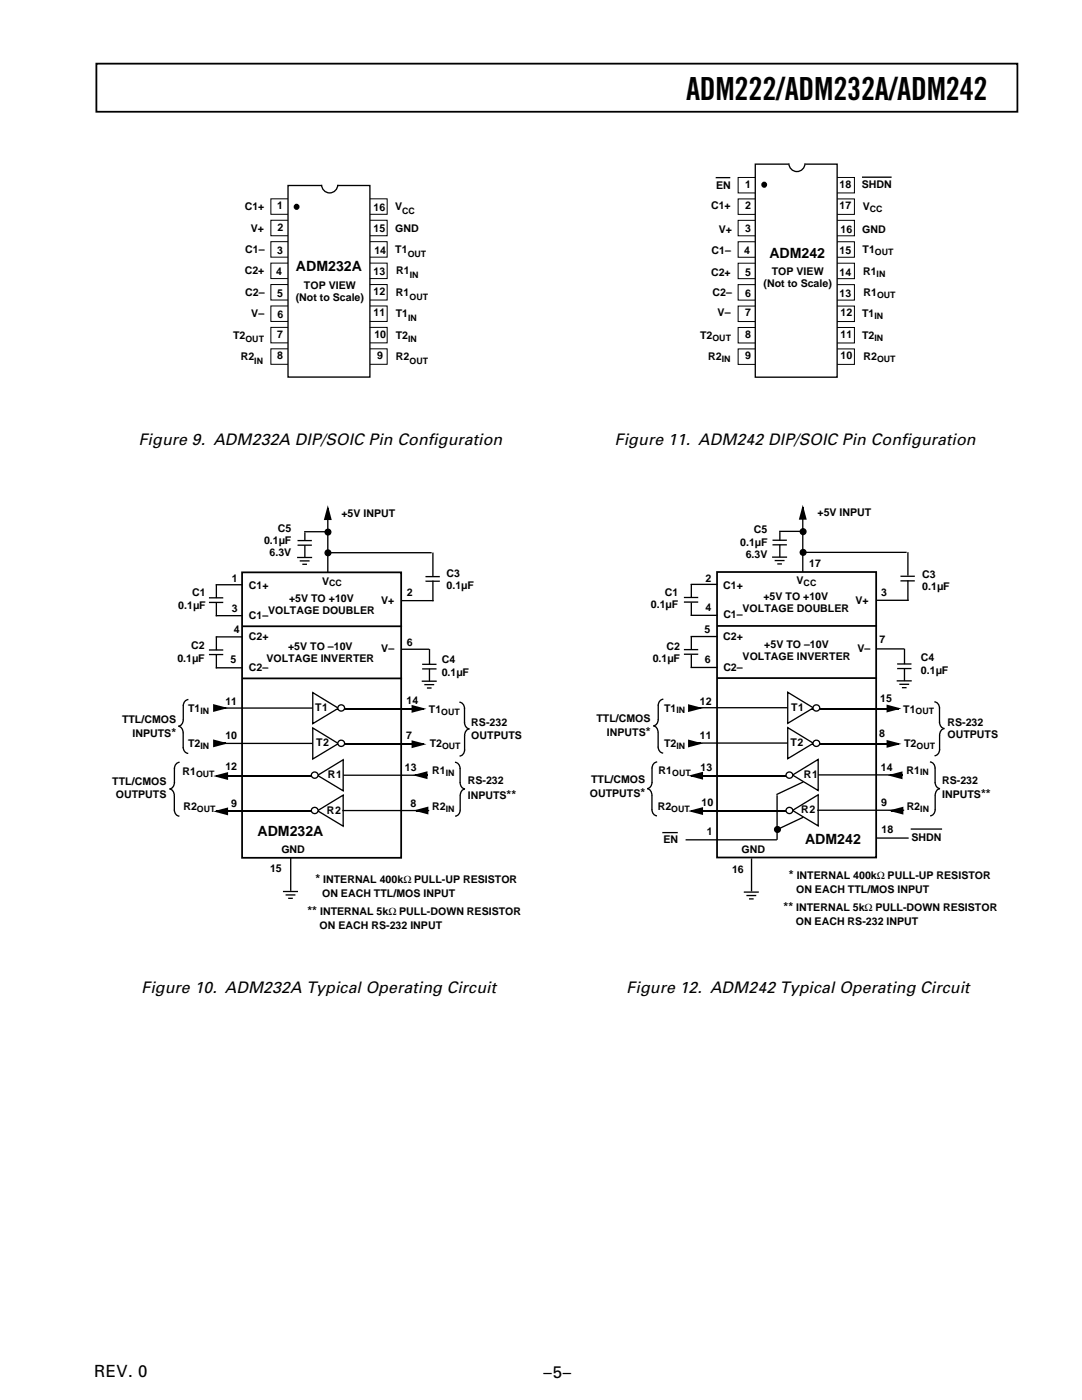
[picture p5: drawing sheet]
<svg xmlns="http://www.w3.org/2000/svg" width="216mm" height="279mm" viewBox="0 0 216 279" stroke-linecap="round" stroke-linejoin="round" font-family="sans-serif">
<path d="M19.2 12.7h183.8v9.6h-183.8z" fill="none" stroke="#000" stroke-width=".36"/>
<path d="M147.3 39.7h23.2v3.1h-23.2zM147.3 35.4h23.2v3.1h-23.2zM147.3 56.8h23.2v3.1h-23.2zM147.3 52.5h23.2v3.1h-23.2zM147.3 48.2h23.2v3.1h-23.2zM147.3 44h23.2v3.1h-23.2zM147.3 61.1h23.2v3.1h-23.2zM147.3 65.4h23.2v3h-23.2zM147.3 69.6h23.2v3.1h-23.2z" fill="none" stroke="#000" stroke-width=".2"/>
<path d="M150.7 32.8h16.3v42.5h-16.3z" fill="#fff" stroke="#000" stroke-width=".26"/>
<circle cx="152.5" cy="36.9" r=".42" fill="#000" stroke="#000" stroke-width=".35"/>
<path d="M157.5 32.2h3.1v1h-3.1z" fill="#fff" stroke="#fff" stroke-width=".2"/>
<path d="M157.4 32.6a1.61 1.61 0 0 0 1.6 1.6 1.61 1.61 0 0 0 1.6-1.6" fill="none" stroke="#000" stroke-width=".26"/>
<g fill="#000">
<path d="M142.9 35.3h2.7v.3h-2.7zM145.6 35.3h.1v.3h-.1zM142.8 35.3h.1v.3h-.1z"/>
<path d="M172.1 35.2h5.7v.3h-5.7zM177.8 35.2h.1v.3h-.1zM172 35.2h.1v.3h-.1z"/>
</g>
<path d="M54 39.7h23.3v3.1h-23.3zM54 44h23.3v3h-23.3zM54 56.8h23.3v3.1h-23.3zM54 52.5h23.3v3.1h-23.3zM54 48.2h23.3v3.1h-23.3zM54 61.1h23.3v3.1h-23.3zM54 65.3h23.3v3.1h-23.3zM54 69.6h23.3v3.1h-23.3z" fill="none" stroke="#000" stroke-width=".2"/>
<path d="M57.5 37h16.3v38.3h-16.3z" fill="#fff" stroke="#000" stroke-width=".26"/>
<circle cx="59.2" cy="41.3" r=".42" fill="#000" stroke="#000" stroke-width=".35"/>
<path d="M64.2 36.5h3.1v1h-3.1z" fill="#fff" stroke="#fff" stroke-width=".2"/>
<path d="M64.2 36.9a1.61 1.61 0 0 0 1.6 1.6 1.61 1.61 0 0 0 1.6-1.6" fill="none" stroke="#000" stroke-width=".26"/>
<path d="M143.1 114.2h31.7v56.9h-31.7z" fill="#fff" stroke="#000" stroke-width=".35"/>
<g fill="#000">
<path d="M176.9 140.6l3 .8-3 .8z"/>
<path d="M179.8 114.9h2.6v.2h-2.6zM182.4 114.9h.1v.2h-.1zM179.7 114.9h.1v.2h-.1z"/>
<path d="M179.8 115.8h2.6v.3h-2.6zM182.4 115.8h.1v.3h-.1zM179.7 115.8h.1v.3h-.1z"/>
<path d="M181 115.9h.3v3.9h-.3zM181 119.8h.3v.1h-.3zM181 115.8h.3v.1h-.3z"/>
<path d="M181 110.3h.3v4.4h-.3zM181 110.2h.3v.1h-.3zM181 114.7h.3v.2h-.3z"/>
</g>
<path d="M161.4 141.4h18" fill="none" stroke="#000" stroke-width=".26"/>
<g fill="#fff" stroke="#000" stroke-width=".26">
<path d="M157.2 138.2l5.1 3.1-5.1 3.1z"/>
<circle cx="162.9" cy="141.3" r=".64"/>
</g>
<g fill="#000">
<path d="M176.9 147.7l3 .8-3 .7z"/>
<path d="M154.2 111.1h2.7v.2h-2.7zM156.9 111.1h.2v.2h-.2zM154.1 111.1h.1v.2h-.1z"/>
<path d="M154.3 107.7h2.6v.2h-2.6zM156.9 107.7h.1v.2h-.1zM154.1 107.7h.2v.2h-.2z"/>
<path d="M154.3 108.6h2.6v.3h-2.6zM156.9 108.6h.1v.3h-.1zM154.1 108.6h.2v.3h-.2z"/>
<path d="M155.6 105.9h4.4v.3h-4.4zM160 105.9h.1v.3h-.1zM155.5 105.9h.1v.3h-.1z"/>
<path d="M155.5 108.8h.2v2.3h-.2zM155.5 108.7h.2v.1h-.2zM155.5 111.1h.2v.1h-.2z"/>
<path d="M155.5 106.3h.2v1.4h-.2zM155.5 106.2h.2v.1h-.2zM155.5 107.7h.2v.2h-.2z"/>
<path d="M155.2 112.4h.7v.3h-.7zM155.1 112.4h.1v.3h-.1zM155.9 112.4h.1v.3h-.1z"/>
<path d="M154.7 111.7h1.7v.3h-1.7zM154.6 111.7h.1v.3h-.1zM156.4 111.7h.1v.3h-.1z"/>
<path d="M160.1 103h.2v11h-.2zM160.1 114h.2v.1h-.2zM160.1 102.9h.2v.1h-.2z"/>
<path d="M160.8 110.1h20v.3h-20zM180.8 110.1h.1v.3h-.1zM160.7 110.1h.1v.3h-.1z"/>
<path d="M138.4 141.1h18.6v.3h-18.6zM157 141.1h.2v.3h-.2zM138.3 141.1h.1v.3h-.1z"/>
</g>
<g fill="#000" stroke="#000" stroke-width=".26">
<circle cx="160.2" cy="106.1" r=".57"/>
<circle cx="160.2" cy="110.2" r=".57"/>
</g>
<path d="M161.4 148.5h18" fill="none" stroke="#000" stroke-width=".26"/>
<g fill="#fff" stroke="#000" stroke-width=".26">
<path d="M157.2 145.2l5.1 3.1-5.1 3.1z"/>
<circle cx="162.9" cy="148.4" r=".64"/>
</g>
<g fill="#000">
<path d="M137.3 154.8l3-.8v1.6z"/>
<path d="M138.4 148.2h18.6v.2h-18.6zM157 148.2h.2v.2h-.2zM138.3 148.2h.1v.2h-.1z"/>
</g>
<path d="M137.8 154.8h19.1" fill="none" stroke="#000" stroke-width=".26"/>
<g fill="#fff" stroke="#000" stroke-width=".26">
<path d="M158.1 154.7l5.2-3.1v6.2z"/>
<circle cx="157.5" cy="154.7" r=".64"/>
</g>
<g fill="#000">
<path d="M137.3 161.9l3-.8v1.6z"/>
<path d="M163.4 154.5h16.5v.3h-16.5zM163.3 154.5h.1v.3h-.1zM179.9 154.5h.2v.3h-.2z"/>
</g>
<path d="M137.8 161.9h19.1" fill="none" stroke="#000" stroke-width=".26"/>
<g fill="#fff" stroke="#000" stroke-width=".26">
<path d="M158.1 161.7l5.2-3.1v6.2z"/>
<circle cx="157.5" cy="161.7" r=".64"/>
</g>
<g fill="#000">
<path d="M160.2 100.8l.8 2.9h-1.6zM137.3 140.5l3 .8-3 .8zM137.3 147.6l3 .8-3 .8zM177.1 154.7l3-.8v1.6zM177.3 161.8l3-.8v1.6z"/>
<path d="M136.6 119.1h2.6v.3h-2.6zM139.2 119.1h.1v.3h-.1zM136.5 119.1h.1v.3h-.1z"/>
<path d="M138 116.5h5.1v.3h-5.1zM143.1 116.5h.1v.3h-.1zM137.8 116.5h.2v.3h-.2z"/>
<path d="M137.8 116.7h.3v2.5h-.3zM137.8 116.6h.3v.1h-.3zM137.8 119.2h.3v.1h-.3z"/>
<path d="M175 119.7h6.2v.2h-6.2zM181.2 119.7h.1v.2h-.1zM174.9 119.7h.1v.2h-.1z"/>
<path d="M136.6 120h2.6v.3h-2.6zM139.2 120h.1v.3h-.1zM136.5 120h.1v.3h-.1z"/>
<path d="M136.6 129.5h2.6v.3h-2.6zM139.2 129.5h.1v.3h-.1zM136.5 129.5h.1v.3h-.1z"/>
<path d="M136.6 130.4h2.6v.3h-2.6zM139.2 130.4h.1v.3h-.1zM136.5 130.4h.1v.3h-.1z"/>
<path d="M137.8 120.4h.3v2.4h-.3zM137.8 122.8h.3v.1h-.3zM137.8 120.2h.3v.2h-.3z"/>
<path d="M137.8 130.8h.3v2.4h-.3zM137.8 133.2h.3v.1h-.3zM137.8 130.6h.3v.2h-.3z"/>
<path d="M138 122.7h5.1v.2h-5.1zM143.1 122.7h.1v.2h-.1zM137.8 122.7h.2v.2h-.2z"/>
<path d="M138 133.1h5.1v.2h-5.1zM143.1 133.1h.1v.2h-.1zM137.8 133.1h.2v.2h-.2z"/>
<path d="M138 126.9h5.1v.3h-5.1zM143.1 126.9h.1v.3h-.1zM137.8 126.9h.2v.3h-.2z"/>
<path d="M137.8 127.1h.3v2.5h-.3zM137.8 127h.3v.1h-.3zM137.8 129.6h.3v.1h-.3z"/>
<path d="M143.3 124.7h31.5v.4h-31.5zM174.8 124.7h.2v.4h-.2zM143.1 124.7h.2v.4h-.2z"/>
<path d="M143.3 135.1h31.5v.4h-31.5zM174.8 135.1h.2v.4h-.2zM143.1 135.1h.2v.4h-.2z"/>
<path d="M175 129.4h5.3v.2h-5.3zM180.3 129.4h.1v.2h-.1zM174.9 129.4h.1v.2h-.1z"/>
<path d="M179.1 135.7h2.7v.3h-2.7zM181.8 135.7h.1v.3h-.1zM178.9 135.7h.2v.3h-.2z"/>
<path d="M179.1 132.4h2.6v.2h-2.6zM181.7 132.4h.2v.2h-.2zM179 132.4h.1v.2h-.1z"/>
<path d="M179.1 133.3h2.6v.3h-2.6zM181.7 133.3h.2v.3h-.2zM179 133.3h.1v.3h-.1z"/>
<path d="M180.3 133.5h.3v2.3h-.3zM180.3 133.4h.3v.1h-.3zM180.3 135.8h.3v.1h-.3z"/>
<path d="M180.3 129.6h.3v2.8h-.3zM180.3 129.5h.3v.1h-.3zM180.3 132.4h.3v.2h-.3z"/>
<path d="M180.1 137.1h.7v.3h-.7zM180 137.1h.1v.3h-.1zM180.8 137.1h.1v.3h-.1z"/>
<path d="M179.6 136.4h1.7v.3h-1.7zM179.4 136.4h.2v.3h-.2zM181.3 136.4h.1v.3h-.1z"/>
<path d="M130 153.3h.2v2.8h-.2zM130 153.2h.2v.1h-.2zM130 156.1h.2v.1h-.2z"/>
<path d="M131.2 146.3h.3v2.7h-.3zM131.2 146.2h.3v.1h-.3zM131.2 149h.3v.2h-.3z"/>
<path d="M131.2 140.8h.3v2.7h-.3zM131.2 140.7h.3v.1h-.3zM131.2 143.5h.3v.2h-.3z"/>
<path d="M155 158.4l5.1-2.4 .1 .2-5.1 2.4zM160.1 156l.1-.1 .1 .3h-.1zM154.9 158.5l.1-.1 .1 .2-.1 .1z"/>
<path d="M186.5 153.3h.2v2.8h-.2zM186.5 153.2h.2v.1h-.2zM186.5 156.1h.2v.1h-.2z"/>
<path d="M187.3 141.3h.3v2.8h-.3zM187.3 141.2h.3v.1h-.3zM187.3 144.1h.3v.1h-.3z"/>
<path d="M187.4 146.8h.2v2.8h-.2zM187.4 146.7h.2v.1h-.2zM187.4 149.6h.2v.1h-.2z"/>
<path d="M130 158.8h.2v2.7h-.2zM130 158.7h.2v.1h-.2zM130 161.5h.2v.2h-.2z"/>
<path d="M132.3 166h2.8v.3h-2.8zM135.1 166h.1v.3h-.1zM132.2 166h.1v.3h-.1z"/>
<path d="M136.9 167.5h18v.2h-18zM154.9 167.5h.1v.2h-.1zM136.8 167.5h.1v.2h-.1z"/>
<path d="M148.5 177.9h2.8v.3h-2.8zM151.3 177.9h.1v.3h-.1zM148.4 177.9h.1v.3h-.1z"/>
<path d="M149.8 171.4h.3v6.4h-.3zM149.8 171.3h.3v.1h-.3zM149.8 177.8h.3v.1h-.3z"/>
<path d="M149.6 179.3h.7v.2h-.7zM149.5 179.3h.1v.2h-.1zM150.3 179.3h.1v.2h-.1z"/>
<path d="M149.1 178.6h1.7v.3h-1.7zM148.9 178.6h.2v.3h-.2zM150.8 178.6h.1v.3h-.1z"/>
<path d="M155 165.5l5.1-2.5 .1 .3-5.1 2.4zM160.1 163h.1l.1 .2-.1 .1zM154.9 165.5h.1l.1 .2h-.1z"/>
<path d="M154.9 158.8h.3v8.7h-.3zM154.9 158.7h.3v.1h-.3zM154.9 167.5h.3v.1h-.3z"/>
<path d="M175 167.1h6.2v.3h-6.2zM181.2 167.1h.1v.3h-.1zM174.9 167.1h.1v.3h-.1z"/>
<path d="M163.2 161.6h17.1v.2h-17.1zM163.1 161.6h.1v.2h-.1zM180.3 161.6h.1v.2h-.1z"/>
<path d="M181.9 165.3h5.9v.3h-5.9zM187.8 165.3h.2v.3h-.2zM181.7 165.3h.2v.3h-.2z"/>
<path d="M186.5 158.8h.2v2.7h-.2zM186.5 158.7h.2v.1h-.2zM186.5 161.5h.2v.2h-.2z"/>
</g>
<g fill="none" stroke="#000" stroke-width=".26">
<path d="M160.2 101.2v2.2M132.4 139.5a1.14 1.14 0 0 0-1.1 1.3M129.1 157.4a1.17 1.17 0 0 1 1 1.4M130.1 156.1a1.23 1.23 0 0 1-1 1.3M131.1 152.1a1.14 1.14 0 0 0-1 1.2M131.3 149a1.19 1.19 0 0 0 1 1.3M131.3 143.5a1.23 1.23 0 0 1-1 1.4 1.22 1.22 0 0 1 1 1.3M137.6 141.3h2.2M137.6 148.4h2.2M177.6 154.7h2.5M185.6 152.1a1.14 1.14 0 0 1 1 1.2M186.4 140.1a1.14 1.14 0 0 1 1.1 1.2"/>
<path d="M186.6 156.1a1.23 1.23 0 0 0 1 1.3 1.22 1.22 0 0 0-1 1.4M187.5 144.1a1.23 1.23 0 0 0 1 1.3M187.5 149.6a1.19 1.19 0 0 1-1 1.2M188.4 145.4a1.17 1.17 0 0 0-.9 1.4M130.1 161.5a1.19 1.19 0 0 0 1 1.3M177.8 161.8h2.2M186.6 161.5a1.19 1.19 0 0 1-1 1.3"/>
</g>
<circle cx="155.1" cy="165.5" r=".57" fill="#000" stroke="#000" stroke-width=".26"/>
<path d="M48.3 114.2h31.7v57h-31.7z" fill="#fff" stroke="#000" stroke-width=".35"/>
<g fill="#000">
<path d="M82.1 140.7l3 .8-3 .8z"/>
<path d="M85 114.9h2.6v.3h-2.6zM87.6 114.9h.2v.3h-.2zM84.9 114.9h.1v.3h-.1z"/>
<path d="M85 115.9h2.6v.2h-2.6zM87.6 115.9h.2v.2h-.2zM84.9 115.9h.1v.2h-.1z"/>
<path d="M86.2 116h.3v3.9h-.3zM86.2 119.9h.3v.1h-.3zM86.2 115.9h.3v.1h-.3z"/>
<path d="M86.2 110.4h.3v4.4h-.3zM86.2 110.3h.3v.1h-.3zM86.2 114.8h.3v.1h-.3z"/>
</g>
<path d="M66.6 141.5h18" fill="none" stroke="#000" stroke-width=".26"/>
<g fill="#fff" stroke="#000" stroke-width=".26">
<path d="M62.4 138.2l5.1 3.1-5.1 3.1z"/>
<circle cx="68.1" cy="141.3" r=".64"/>
</g>
<g fill="#000">
<path d="M82.1 147.7l3 .8-3 .8z"/>
<path d="M59.4 111.1h2.7v.3h-2.7zM62.1 111.1h.2v.3h-.2zM59.3 111.1h.1v.3h-.1z"/>
<path d="M59.5 107.8h2.6v.2h-2.6zM62.1 107.8h.1v.2h-.1zM59.4 107.8h.1v.2h-.1z"/>
<path d="M59.5 108.7h2.6v.2h-2.6zM62.1 108.7h.1v.2h-.1zM59.4 108.7h.1v.2h-.1z"/>
<path d="M60.8 106h4.4v.2h-4.4zM65.2 106h.2v.2h-.2zM60.7 106h.1v.2h-.1z"/>
<path d="M60.7 108.9h.3v2.3h-.3zM60.7 108.8h.3v.1h-.3zM60.7 111.2h.3v.1h-.3z"/>
<path d="M60.7 106.4h.3v1.4h-.3zM60.7 106.3h.3v.1h-.3zM60.7 107.8h.3v.1h-.3z"/>
<path d="M60.5 112.5h.6v.2h-.6zM60.3 112.5h.2v.2h-.2zM61.1 112.5h.2v.2h-.2z"/>
<path d="M59.9 111.8h1.7v.3h-1.7zM59.8 111.8h.1v.3h-.1zM61.6 111.8h.2v.3h-.2z"/>
<path d="M65.3 103.1h.2v11h-.2zM65.3 114.1h.2v.1h-.2zM65.3 103h.2v.1h-.2z"/>
<path d="M66.1 110.2h19.9v.2h-19.9zM86 110.2h.1v.2h-.1zM65.9 110.2h.2v.2h-.2z"/>
<path d="M43.6 141.2h18.7v.2h-18.7zM62.3 141.2h.1v.2h-.1zM43.5 141.2h.1v.2h-.1z"/>
</g>
<g fill="#000" stroke="#000" stroke-width=".26">
<circle cx="65.4" cy="106.2" r=".57"/>
<circle cx="65.4" cy="110.3" r=".57"/>
</g>
<path d="M66.6 148.5h18" fill="none" stroke="#000" stroke-width=".26"/>
<g fill="#fff" stroke="#000" stroke-width=".26">
<path d="M62.4 145.3l5.1 3.1-5.1 3.1z"/>
<circle cx="68.1" cy="148.4" r=".64"/>
</g>
<g fill="#000">
<path d="M42.6 154.9l2.9-.8v1.6z"/>
<path d="M43.6 148.2h18.7v.3h-18.7zM62.3 148.2h.1v.3h-.1zM43.5 148.2h.1v.3h-.1z"/>
</g>
<path d="M43 154.9h19.2" fill="none" stroke="#000" stroke-width=".26"/>
<g fill="#fff" stroke="#000" stroke-width=".26">
<path d="M63.4 154.7l5.1-3.1v6.2z"/>
<circle cx="62.8" cy="154.7" r=".64"/>
</g>
<g fill="#000">
<path d="M42.6 161.9l2.9-.8v1.6z"/>
<path d="M68.6 154.6h16.6v.2h-16.6zM68.5 154.6h.1v.2h-.1zM85.2 154.6h.1v.2h-.1z"/>
</g>
<path d="M43 161.9h19.2" fill="none" stroke="#000" stroke-width=".26"/>
<g fill="#fff" stroke="#000" stroke-width=".26">
<path d="M63.4 161.8l5.1-3.1v6.2z"/>
<circle cx="62.8" cy="161.7" r=".64"/>
</g>
<g fill="#000">
<path d="M65.4 100.8l.8 3h-1.6zM42.5 140.5l3 .8-3 .8zM42.5 147.6l3 .8-3 .7zM82.3 154.7l3-.8v1.6zM82.5 161.8l3-.8v1.5z"/>
<path d="M41.8 119.2h2.6v.2h-2.6zM44.4 119.2h.1v.2h-.1zM41.7 119.2h.1v.2h-.1z"/>
<path d="M43.2 116.6h5.1v.2h-5.1zM48.3 116.6h.1v.2h-.1zM43.1 116.6h.1v.2h-.1z"/>
<path d="M43 116.8h.3v2.4h-.3zM43 116.6h.3v.2h-.3zM43 119.2h.3v.2h-.3z"/>
<path d="M41.8 120.1h2.6v.3h-2.6zM44.4 120.1h.1v.3h-.1zM41.7 120.1h.1v.3h-.1z"/>
<path d="M41.8 129.6h2.6v.2h-2.6zM44.4 129.6h.1v.2h-.1zM41.7 129.6h.1v.2h-.1z"/>
<path d="M41.8 130.5h2.6v.3h-2.6zM44.4 130.5h.1v.3h-.1zM41.7 130.5h.1v.3h-.1z"/>
<path d="M43 120.4h.3v2.5h-.3zM43 122.9h.3v.1h-.3zM43 120.3h.3v.1h-.3z"/>
<path d="M43 130.8h.3v2.5h-.3zM43 133.3h.3v.1h-.3zM43 130.7h.3v.1h-.3z"/>
<path d="M43.2 122.7h5.1v.3h-5.1zM48.3 122.7h.1v.3h-.1zM43.1 122.7h.1v.3h-.1z"/>
<path d="M43.2 133.1h5.1v.3h-5.1zM48.3 133.1h.1v.3h-.1zM43.1 133.1h.1v.3h-.1z"/>
<path d="M43.2 127h5.1v.2h-5.1zM48.3 127h.1v.2h-.1zM43.1 127h.1v.2h-.1z"/>
<path d="M43 127.2h.3v2.4h-.3zM43 127h.3v.2h-.3zM43 129.6h.3v.2h-.3z"/>
<path d="M48.5 124.8h31.5v.4h-31.5zM80 124.8h.2v.4h-.2zM48.3 124.8h.2v.4h-.2z"/>
<path d="M48.5 135.2h31.5v.4h-31.5zM80 135.2h.2v.4h-.2zM48.3 135.2h.2v.4h-.2z"/>
<path d="M80.2 129.4h5.3v.3h-5.3zM85.5 129.4h.1v.3h-.1zM80.1 129.4h.1v.3h-.1z"/>
<path d="M80.3 119.7h6.1v.3h-6.1zM86.4 119.7h.1v.3h-.1zM80.1 119.7h.2v.3h-.2z"/>
<path d="M84.3 135.8h2.7v.3h-2.7zM87 135.8h.1v.3h-.1zM84.1 135.8h.2v.3h-.2z"/>
<path d="M84.4 132.4h2.6v.3h-2.6zM87 132.4h.1v.3h-.1zM84.2 132.4h.2v.3h-.2z"/>
<path d="M84.4 133.4h2.6v.2h-2.6zM87 133.4h.1v.2h-.1zM84.2 133.4h.2v.2h-.2z"/>
<path d="M85.6 133.6h.2v2.3h-.2zM85.6 133.4h.2v.2h-.2zM85.6 135.9h.2v.1h-.2z"/>
<path d="M85.6 129.7h.2v2.8h-.2zM85.6 129.5h.2v.2h-.2zM85.6 132.5h.2v.1h-.2z"/>
<path d="M85.3 137.2h.7v.2h-.7zM85.2 137.2h.1v.2h-.1zM86 137.2h.1v.2h-.1z"/>
<path d="M84.8 136.5h1.7v.3h-1.7zM84.7 136.5h.1v.3h-.1zM86.5 136.5h.1v.3h-.1z"/>
<path d="M34.7 153.4h.2v2.7h-.2zM34.7 153.3h.2v.1h-.2zM34.7 156.1h.2v.2h-.2z"/>
<path d="M36.4 146.4h.3v2.7h-.3zM36.4 146.2h.3v.2h-.3zM36.4 149.1h.3v.1h-.3z"/>
<path d="M36.4 140.9h.3v2.7h-.3zM36.4 140.7h.3v.2h-.3zM36.4 143.6h.3v.1h-.3z"/>
<path d="M91.7 153.4h.2v2.7h-.2zM91.7 153.3h.2v.1h-.2zM91.7 156.1h.2v.2h-.2z"/>
<path d="M92.6 141.4h.2v2.7h-.2zM92.6 141.3h.2v.1h-.2zM92.6 144.1h.2v.2h-.2z"/>
<path d="M92.6 146.9h.2v2.7h-.2zM92.6 146.8h.2v.1h-.2zM92.6 149.6h.2v.1h-.2z"/>
<path d="M34.7 158.9h.2v2.7h-.2zM34.7 158.7h.2v.2h-.2zM34.7 161.6h.2v.1h-.2z"/>
<path d="M56.6 177.8h2.7v.3h-2.7zM59.3 177.8h.2v.3h-.2zM56.5 177.8h.1v.3h-.1z"/>
<path d="M57.9 171.3h.2v6.4h-.2zM57.9 171.2h.2v.1h-.2zM57.9 177.7h.2v.1h-.2z"/>
<path d="M57.6 179.1h.7v.3h-.7zM57.5 179.1h.1v.3h-.1zM58.3 179.1h.1v.3h-.1z"/>
<path d="M57.1 178.5h1.7v.2h-1.7zM57 178.5h.1v.2h-.1zM58.8 178.5h.2v.2h-.2z"/>
<path d="M68.4 161.6h17.1v.3h-17.1zM68.3 161.6h.1v.3h-.1zM85.5 161.6h.1v.3h-.1z"/>
<path d="M91.7 158.9h.3v2.7h-.3zM91.7 158.7h.3v.2h-.3zM91.7 161.6h.3v.1h-.3z"/>
</g>
<g fill="none" stroke="#000" stroke-width=".26">
<path d="M65.4 101.3v2.2M37.6 139.6a1.14 1.14 0 0 0-1 1.3M33.8 157.5a1.17 1.17 0 0 1 1 1.3M34.8 156.1a1.23 1.23 0 0 1-1 1.3M35.6 144.9a1.17 1.17 0 0 1 .9 1.4M35.8 152.1a1.14 1.14 0 0 0-1 1.3M36.6 149.1a1.19 1.19 0 0 0 1 1.3M36.6 143.6a1.23 1.23 0 0 1-1 1.3M42.8 141.3h2.2M42.8 148.4h2.2M82.8 154.7h2.5M90.8 152.1a1.14 1.14 0 0 1 1 1.3"/>
<path d="M91.7 140.1a1.14 1.14 0 0 1 1 1.3M91.8 156.1a1.23 1.23 0 0 0 1 1.3M92.7 144.1a1.23 1.23 0 0 0 1 1.4 1.22 1.22 0 0 0-1 1.3M92.7 149.6a1.19 1.19 0 0 1-1 1.3M92.8 157.5a1.17 1.17 0 0 0-1 1.3M34.8 161.6a1.19 1.19 0 0 0 1 1.3M83 161.8h2.2M91.8 161.6a1.19 1.19 0 0 1-1 1.3"/>
</g>
<text font-size="6.3" x="136.9" y="19.9">ADM222/ADM232A/ADM242</text>
<g font-size="3.4">
<text x="18.8" y="274.9">REV. 0</text>
<text x="108.4" y="275">–5–</text>
</g>
<g font-size="3.2">
<text x="27.7" y="88.8">Figure 9. ADM232A DIP/SOIC Pin Configuration</text>
<text x="122.7" y="88.8">Figure 11. ADM242 DIP/SOIC Pin Configuration</text>
<text x="28.2" y="198.2">Figure 10. ADM232A Typical Operating Circuit</text>
<text x="125" y="198.2">Figure 12. ADM242 Typical Operating Circuit</text>
</g>
<g font-size="2.8">
<text x="153.5" y="51.5">ADM242</text>
<text x="59.1" y="54">ADM232A</text>
<text x="51.4" y="166.8">ADM232A</text>
<text x="160.6" y="168.4">ADM242</text>
</g>
<g font-size="2.5">
<text x="34.2" y="147">*</text>
<text x="128.9" y="147">*</text>
<text x="101.1" y="159.4">**</text>
<text x="127.8" y="159.1">*</text>
<text x="195.8" y="159.3">**</text>
<text x="62.9" y="176.2">*</text>
<text x="157.4" y="175.4">*</text>
<text x="61.4" y="182.6">**</text>
<text x="156.4" y="181.8">**</text>
</g>
<g font-size="2.1">
<text x="48.8" y="42">C1+</text>
<text x="55.3" y="41.8">1</text>
<text x="78.8" y="42">V</text>
<text x="141.9" y="41.8">C1+</text>
<text x="142.9" y="37.7">EN</text>
<text x="148.7" y="37.5">1</text>
<text x="148.7" y="41.8">2</text>
<text x="167.5" y="37.5">18</text>
<text x="167.5" y="41.8">17</text>
<text x="172" y="37.5">SHDN</text>
<text x="172.2" y="42">V</text>
<text x="50.1" y="46.2">V+</text>
<text x="55.4" y="46">2</text>
<text x="74.5" y="42.2">16</text>
<text x="74.5" y="46.4">15</text>
<text x="78.8" y="46.2">GND</text>
<text x="143.4" y="46.4">V+</text>
<text x="148.7" y="46.4">3</text>
<text x="167.7" y="46.4">16</text>
<text x="172" y="46.4">GND</text>
<text x="48.9" y="50.5">C1–</text>
<text x="55.3" y="50.7">3</text>
<text x="74.7" y="50.7">14</text>
<text x="78.9" y="50.5">T1</text>
<text x="142" y="50.7">C1–</text>
<text x="148.5" y="50.7">4</text>
<text x="167.5" y="50.7">15</text>
<text x="172.1" y="50.5">T1</text>
<text x="48.8" y="54.8">C2+</text>
<text x="48.9" y="59.1">C2–</text>
<text x="55.1" y="54.9">4</text>
<text x="55.3" y="59.3">5</text>
<text x="60.6" y="57.7">TOP VIEW</text>
<text x="74.5" y="54.9">13</text>
<text x="74.5" y="58.9">12</text>
<text x="79" y="59.1">R1</text>
<text x="79.1" y="54.8">R1</text>
<text x="141.9" y="55">C2+</text>
<text x="142.2" y="59.1">C2–</text>
<text x="148.7" y="55">5</text>
<text x="148.7" y="59.2">6</text>
<text x="152.4" y="57.3">(Not to Scale)</text>
<text x="154" y="54.8">TOP VIEW</text>
<text x="167.5" y="55">14</text>
<text x="167.5" y="59.2">13</text>
<text x="172.2" y="54.8">R1</text>
<text x="172.3" y="59.1">R1</text>
<text x="50.1" y="63.3">V–</text>
<text x="55.4" y="63.5">6</text>
<text x="59" y="60.1">(Not to Scale)</text>
<text x="74.5" y="63.1">11</text>
<text x="79" y="63.3">T1</text>
<text x="143.2" y="63.2">V–</text>
<text x="148.7" y="63.2">7</text>
<text x="167.7" y="63.2">12</text>
<text x="172" y="63.3">T1</text>
<text x="46.5" y="67.6">T2</text>
<text x="48" y="71.9">R2</text>
<text x="55.3" y="71.7">8</text>
<text x="55.3" y="67.4">7</text>
<text x="74.7" y="67.4">10</text>
<text x="75.3" y="71.7">9</text>
<text x="79" y="67.6">T2</text>
<text x="79" y="71.9">R2</text>
<text x="139.7" y="67.6">T2</text>
<text x="141.3" y="71.9">R2</text>
<text x="148.7" y="67.4">8</text>
<text x="148.7" y="71.7">9</text>
<text x="167.7" y="67.4">11</text>
<text x="167.7" y="71.7">10</text>
<text x="172" y="67.6">T2</text>
<text x="172.3" y="71.9">R2</text>
<text x="55.4" y="106.1">C5</text>
<text x="68.1" y="103.1">+5V INPUT</text>
<text x="150.4" y="106.4">C5</text>
<text x="163.1" y="103">+5V INPUT</text>
<text x="52.7" y="108.6">0.1µF</text>
<text x="53.8" y="111.1">6.3V</text>
<text x="147.7" y="108.9">0.1µF</text>
<text x="148.8" y="111.3">6.3V</text>
<text x="161.4" y="113.1">17</text>
<text x="38.3" y="119">C1</text>
<text x="46.3" y="116.2">1</text>
<text x="49.7" y="117.6">C1+</text>
<text x="64.3" y="116.7">V</text>
<text x="81.2" y="119">2</text>
<text x="89.1" y="115.1">C3</text>
<text x="89.1" y="117.6">0.1µF</text>
<text x="132.6" y="118.9">C1</text>
<text x="140.8" y="116.1">2</text>
<text x="144.3" y="117.5">C1+</text>
<text x="152.3" y="119.7">+5V TO +10V</text>
<text x="158.9" y="116.6">V</text>
<text x="175.9" y="118.9">3</text>
<text x="184" y="115.3">C3</text>
<text x="184" y="117.7">0.1µF</text>
<text x="35.6" y="121.5">0.1µF</text>
<text x="46.3" y="122.2">3</text>
<text x="49.7" y="123.5">C1–</text>
<text x="53.5" y="122.6">VOLTAGE DOUBLER</text>
<text x="57.7" y="120.1">+5V TO +10V</text>
<text x="76.1" y="120.6">V+</text>
<text x="129.9" y="121.4">0.1µF</text>
<text x="140.8" y="121.9">4</text>
<text x="144.3" y="123.4">C1–</text>
<text x="148.2" y="122.2">VOLTAGE DOUBLER</text>
<text x="170.7" y="120.5">V+</text>
<text x="38.2" y="129.6">C2</text>
<text x="46.6" y="126.4">4</text>
<text x="49.7" y="127.8">C2+</text>
<text x="57.5" y="129.7">+5V TO –10V</text>
<text x="76.1" y="130.2">V–</text>
<text x="81.2" y="128.9">6</text>
<text x="133" y="129.7">C2</text>
<text x="140.6" y="126.3">5</text>
<text x="144.3" y="127.7">C2+</text>
<text x="148.2" y="131.8">VOLTAGE INVERTER</text>
<text x="152.5" y="129.3">+5V TO –10V</text>
<text x="171.1" y="130.1">V–</text>
<text x="175.5" y="128.3">7</text>
<text x="183.8" y="132">C4</text>
<text x="35.4" y="132">0.1µF</text>
<text x="46" y="132.4">5</text>
<text x="49.7" y="134">C2–</text>
<text x="53.2" y="132.2">VOLTAGE INVERTER</text>
<text x="88.1" y="132.4">C4</text>
<text x="88.1" y="134.9">0.1µF</text>
<text x="130.2" y="132.2">0.1µF</text>
<text x="140.6" y="132.3">6</text>
<text x="144.3" y="133.9">C2–</text>
<text x="183.8" y="134.4">0.1µF</text>
<text x="37.5" y="142.1">T1</text>
<text x="45" y="140.7">11</text>
<text x="62.9" y="141.9">T1</text>
<text x="81.1" y="140.5">14</text>
<text x="85.6" y="142.3">T1</text>
<text x="132.5" y="142">T1</text>
<text x="139.6" y="140.6">12</text>
<text x="157.9" y="141.9">T1</text>
<text x="175.6" y="140.1">15</text>
<text x="180.2" y="142.2">T1</text>
<text x="24.3" y="144.2">TTL/CMOS</text>
<text x="26.4" y="147">INPUTS</text>
<text x="37.5" y="149.1">T2</text>
<text x="45" y="147.6">10</text>
<text x="63.1" y="149">T2</text>
<text x="81" y="147.6">7</text>
<text x="85.7" y="149.1">T2</text>
<text x="94" y="144.9">RS-232</text>
<text x="94" y="147.4">OUTPUTS</text>
<text x="119" y="144.1">TTL/CMOS</text>
<text x="121.1" y="147">INPUTS</text>
<text x="132.5" y="149.1">T2</text>
<text x="139.6" y="147.5">11</text>
<text x="157.7" y="148.9">T2</text>
<text x="175.4" y="147.1">8</text>
<text x="180.4" y="149.1">T2</text>
<text x="189.1" y="144.8">RS-232</text>
<text x="189.1" y="147.3">OUTPUTS</text>
<text x="36.4" y="154.6">R1</text>
<text x="45" y="153.7">12</text>
<text x="65.4" y="155.3">R1</text>
<text x="80.8" y="153.9">13</text>
<text x="86.2" y="154.4">R1</text>
<text x="131.4" y="154.6">R1</text>
<text x="139.8" y="153.8">13</text>
<text x="160.4" y="155.3">R1</text>
<text x="175.8" y="153.8">14</text>
<text x="180.9" y="154.4">R1</text>
<text x="22.4" y="156.7">TTL/CMOS</text>
<text x="23.1" y="159.2">OUTPUTS</text>
<text x="36.6" y="161.7">R2</text>
<text x="46.1" y="161">9</text>
<text x="81.9" y="161">8</text>
<text x="86.3" y="161.7">R2</text>
<text x="93.3" y="156.6">RS-232</text>
<text x="93.3" y="159.4">INPUTS</text>
<text x="117.7" y="159.1">OUTPUTS</text>
<text x="117.9" y="156.3">TTL/CMOS</text>
<text x="131.2" y="161.6">R2</text>
<text x="140" y="160.9">10</text>
<text x="175.8" y="160.9">9</text>
<text x="180.9" y="161.6">R2</text>
<text x="188" y="156.5">RS-232</text>
<text x="188" y="159.3">INPUTS</text>
<text x="65.2" y="162.4">R2</text>
<text x="141" y="166.7">1</text>
<text x="159.9" y="162.3">R2</text>
<text x="175.9" y="166.2">18</text>
<text x="181.9" y="167.8">SHDN</text>
<text x="56.2" y="170.1">GND</text>
<text x="132.4" y="168.3">EN</text>
<text x="148" y="170.3">GND</text>
<text x="53.9" y="174">15</text>
<text x="64.3" y="179">ON EACH TTL/MOS INPUT</text>
<text x="64.5" y="176.2">INTERNAL 400kΩ PULL-UP RESISTOR</text>
<text x="146.1" y="174.2">16</text>
<text x="158.8" y="178.3">ON EACH TTL/MOS INPUT</text>
<text x="159" y="175.4">INTERNAL 400kΩ PULL-UP RESISTOR</text>
<text x="63.8" y="185.4">ON EACH RS-232 INPUT</text>
<text x="63.9" y="182.6">INTERNAL 5kΩ PULL-DOWN RESISTOR</text>
<text x="158.8" y="184.6">ON EACH RS-232 INPUT</text>
<text x="158.9" y="181.8">INTERNAL 5kΩ PULL-DOWN RESISTOR</text>
</g>
<g font-size="1.8">
<text x="80.2" y="42.7">CC</text>
<text x="173.6" y="42.3">CC</text>
<text x="81.4" y="51.2">OUT</text>
<text x="174.6" y="50.9">OUT</text>
<text x="81.7" y="59.8">OUT</text>
<text x="81.8" y="55.5">IN</text>
<text x="174.9" y="55.2">IN</text>
<text x="175" y="59.4">OUT</text>
<text x="81.4" y="64">IN</text>
<text x="174.5" y="63.7">IN</text>
<text x="49" y="68.3">OUT</text>
<text x="81.4" y="68.3">IN</text>
<text x="142.2" y="68">OUT</text>
<text x="174.5" y="68">IN</text>
<text x="50.7" y="72.6">IN</text>
<text x="81.7" y="72.6">OUT</text>
<text x="144" y="72.2">IN</text>
<text x="175" y="72.2">OUT</text>
<text x="65.7" y="117">CC</text>
<text x="160.4" y="116.9">CC</text>
<text x="40" y="142.4">IN</text>
<text x="88" y="142.6">OUT</text>
<text x="135" y="142.4">IN</text>
<text x="182.7" y="142.6">OUT</text>
<text x="40" y="149.5">IN</text>
<text x="88.2" y="149.5">OUT</text>
<text x="135" y="149.4">IN</text>
<text x="182.9" y="149.4">OUT</text>
<text x="39.1" y="155">OUT</text>
<text x="89" y="154.8">IN</text>
<text x="134.1" y="154.9">OUT</text>
<text x="183.6" y="154.7">IN</text>
<text x="134" y="162">OUT</text>
<text x="183.6" y="162">IN</text>
<text x="39.3" y="162">OUT</text>
<text x="89" y="162">IN</text>
</g>
</svg>
